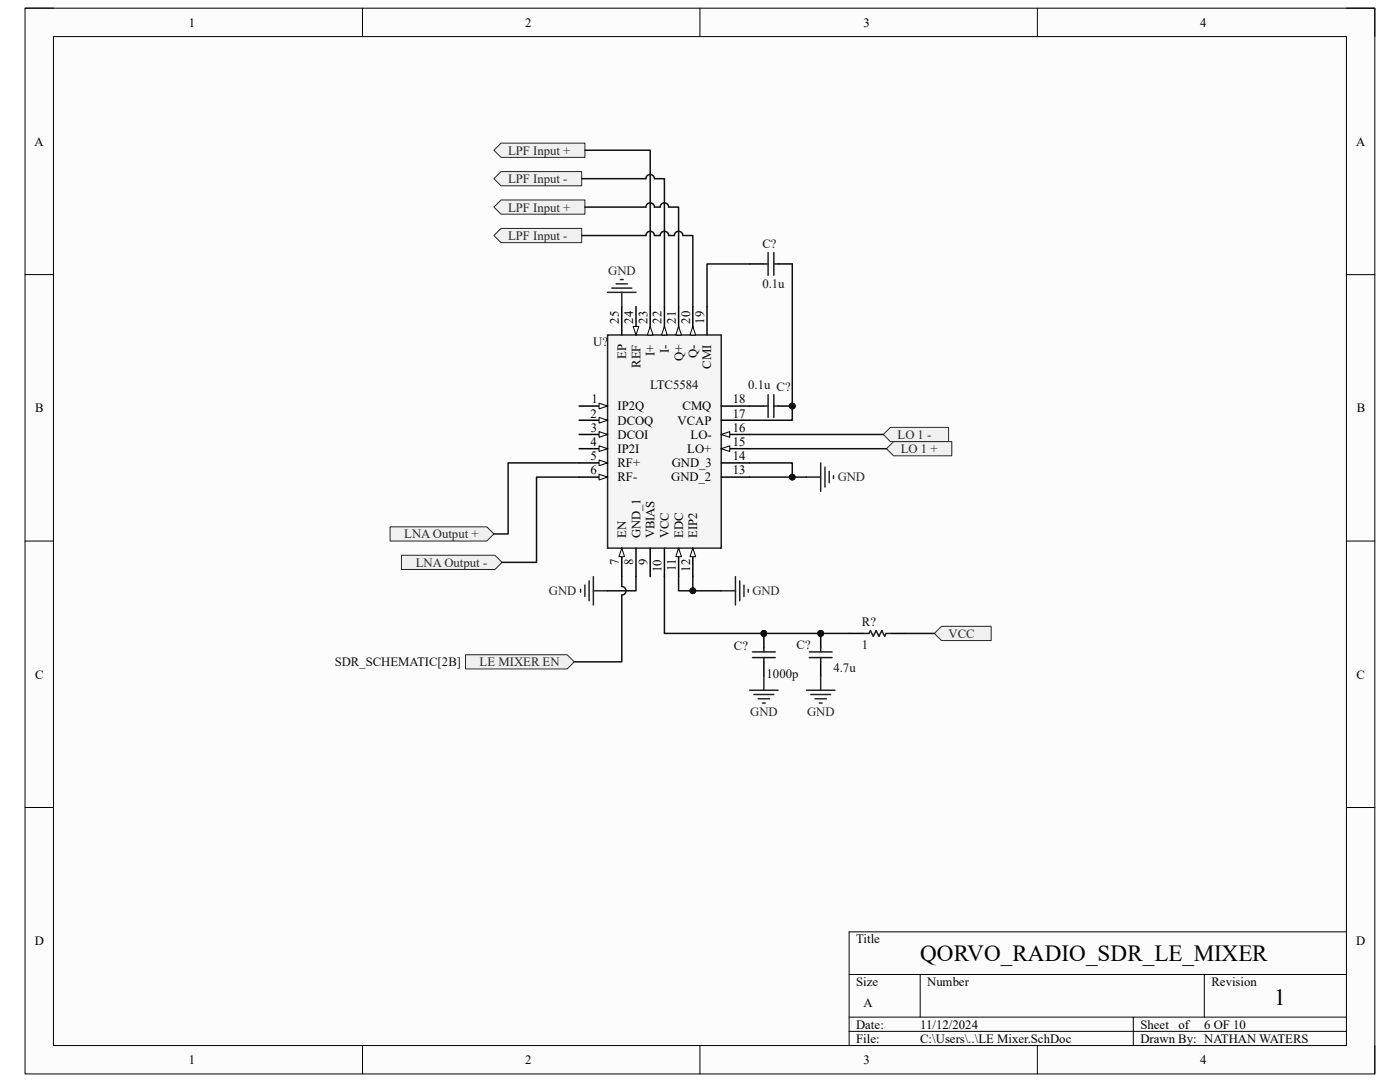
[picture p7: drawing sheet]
<svg xmlns="http://www.w3.org/2000/svg" width="279mm" height="216mm" viewBox="0 0 279 216" stroke-linecap="round" stroke-linejoin="round" font-family="sans-serif">
<path d="M5 1.6h269.4v212.7h-269.4z" fill-rule="evenodd" fill="#fcfcfc"/>
<path d="M5 1.6h269.4v212.7h-269.4z" fill="none" stroke="#000" stroke-width=".2"/>
<path d="M10.7 7.3h258v201.3h-258z" fill-rule="evenodd" fill="#fcfcfc"/>
<g fill="none" stroke="#000" stroke-width=".2">
<path d="M5 1.6h5.7M10.7 7.3h258v201.3h-258zM72.3 1.6v5.7M139.7 1.6v5.7M207 1.6v5.7M268.7 1.6h5.7v5.7M5 54.8h5.7M268.7 54.8h5.7M5 108h5.7M268.7 108h5.7M5 161.1h5.7M268.7 161.1h5.7"/>
<path d="M169.5 194.4h99.2M183.6 194.4v8.6M240.3 194.4v8.6M268.7 185.9h-99.2v22.7M72.3 208.6v5.7M139.7 208.6v5.7M169.5 203h99.2M169.5 205.8h99.2M207 208.6v5.7M226.2 203v5.6M274.4 208.6v5.7"/>
</g>
<path d="M121.3 66.8h22.6v42.6h-22.6z" fill-rule="evenodd" fill="#f5f5f5"/>
<path d="M121.3 66.8h22.6v42.6h-22.6z" fill="none" stroke="#262626" stroke-width=".3"/>
<path d="M115.6 81h5.7" fill="none" stroke="#000" stroke-width=".3"/>
<path d="M119.6 80.5l1.7 .5-1.7 .6z" fill="#fbfbfb"/>
<path d="M119.6 80.5l1.7 .5-1.7 .6z" fill="none" stroke="#000" stroke-width=".2"/>
<path d="M115.6 83.9h5.7" fill="none" stroke="#000" stroke-width=".3"/>
<path d="M119.6 83.3l1.7 .6-1.7 .5z" fill="#fbfbfb"/>
<path d="M119.6 83.3l1.7 .6-1.7 .5z" fill="none" stroke="#000" stroke-width=".2"/>
<path d="M115.6 86.7h5.7" fill="none" stroke="#000" stroke-width=".3"/>
<path d="M119.6 86.1l1.7 .6-1.7 .6z" fill="#fbfbfb"/>
<path d="M119.6 86.1l1.7 .6-1.7 .6z" fill="none" stroke="#000" stroke-width=".2"/>
<path d="M115.6 89.5h5.7" fill="none" stroke="#000" stroke-width=".3"/>
<path d="M119.6 89l1.7 .5-1.7 .6z" fill="#fbfbfb"/>
<path d="M119.6 89l1.7 .5-1.7 .6z" fill="none" stroke="#000" stroke-width=".2"/>
<path d="M115.6 92.4h5.7" fill="none" stroke="#000" stroke-width=".3"/>
<path d="M119.6 91.8l1.7 .6-1.7 .5z" fill="#fbfbfb"/>
<path d="M119.6 91.8l1.7 .6-1.7 .5z" fill="none" stroke="#000" stroke-width=".2"/>
<path d="M115.6 95.2h5.7" fill="none" stroke="#000" stroke-width=".3"/>
<path d="M119.6 94.6l1.7 .6-1.7 .6z" fill="#fbfbfb"/>
<path d="M119.6 94.6l1.7 .6-1.7 .6z" fill="none" stroke="#000" stroke-width=".2"/>
<path d="M124.1 109.4v5.7" fill="none" stroke="#000" stroke-width=".3"/>
<path d="M124.1 109.4l.6 1.7h-1.2z" fill="#fbfbfb"/>
<path d="M124.1 109.4l.6 1.7h-1.2z" fill="none" stroke="#000" stroke-width=".2"/>
<path d="M126.9 109.4v5.7M129.8 109.4v5.7M132.6 109.4v5.7M135.4 109.4v5.7" fill="none" stroke="#000" stroke-width=".3"/>
<path d="M135.4 109.4l.6 1.7h-1.1z" fill="#fbfbfb"/>
<path d="M135.4 109.4l.6 1.7h-1.1z" fill="none" stroke="#000" stroke-width=".2"/>
<path d="M138.3 109.4v5.7" fill="none" stroke="#000" stroke-width=".3"/>
<path d="M138.3 109.4l.5 1.7h-1.1z" fill="#fbfbfb"/>
<path d="M138.3 109.4l.5 1.7h-1.1z" fill="none" stroke="#000" stroke-width=".2"/>
<path d="M143.9 81h5.7M143.9 83.9h5.7M143.9 86.7h5.7" fill="none" stroke="#000" stroke-width=".3"/>
<path d="M143.9 86.7l1.7-.6v1.2z" fill="#fbfbfb"/>
<path d="M143.9 86.7l1.7-.6v1.2z" fill="none" stroke="#000" stroke-width=".2"/>
<path d="M143.9 89.5h5.7" fill="none" stroke="#000" stroke-width=".3"/>
<path d="M143.9 89.5l1.7-.5v1.1z" fill="#fbfbfb"/>
<path d="M143.9 89.5l1.7-.5v1.1z" fill="none" stroke="#000" stroke-width=".2"/>
<path d="M124.1 61.2v5.6M126.9 61.2v5.6M143.9 92.4h5.7M143.9 95.2h5.7" fill="none" stroke="#000" stroke-width=".3"/>
<path d="M126.4 65.1h1.1l-.6 1.7z" fill="#fbfbfb"/>
<path d="M126.4 65.1h1.1l-.6 1.7z" fill="none" stroke="#000" stroke-width=".2"/>
<path d="M129.8 61.2v5.6" fill="none" stroke="#000" stroke-width=".3"/>
<path d="M129.8 65.1l.5 1.7h-1.1z" fill="#fbfbfb"/>
<path d="M129.8 65.1l.5 1.7h-1.1z" fill="none" stroke="#000" stroke-width=".2"/>
<path d="M132.6 61.2v5.6" fill="none" stroke="#000" stroke-width=".3"/>
<path d="M132.6 65.1l.6 1.7h-1.2z" fill="#fbfbfb"/>
<path d="M132.6 65.1l.6 1.7h-1.2z" fill="none" stroke="#000" stroke-width=".2"/>
<path d="M135.4 61.2v5.6" fill="none" stroke="#000" stroke-width=".3"/>
<path d="M135.4 65.1l.6 1.7h-1.1z" fill="#fbfbfb"/>
<path d="M135.4 65.1l.6 1.7h-1.1z" fill="none" stroke="#000" stroke-width=".2"/>
<path d="M138.3 61.2v5.6" fill="none" stroke="#000" stroke-width=".3"/>
<path d="M138.3 65.1l.5 1.7h-1.1z" fill="#fbfbfb"/>
<path d="M138.3 65.1l.5 1.7h-1.1z" fill="none" stroke="#000" stroke-width=".2"/>
<path d="M141.1 61.2v5.6" fill="none" stroke="#000" stroke-width=".3"/>
<path d="M176.3 86.7l1.4-1.4h11.6v2.8h-11.6z" fill-rule="evenodd" fill="#f0f0f0"/>
<path d="M176.3 86.7l1.4-1.4h11.6v2.8h-11.6z" fill="none" stroke="#262626" stroke-width=".2"/>
<path d="M176.9 89.5l1.4-1.4h11.6v2.9h-11.6z" fill-rule="evenodd" fill="#f0f0f0"/>
<path d="M176.9 89.5l1.4-1.4h11.6v2.9h-11.6z" fill="none" stroke="#262626" stroke-width=".2"/>
<path d="M149.6 52.7h2.8M155.3 52.7h2.8" fill="none" stroke="#000" stroke-width=".3"/>
<path d="M152.4 52.7h.9M153.3 50.4v4.5M154.4 50.4v4.5M154.4 52.7h.9" fill="none" stroke="#1c1c1c" stroke-width=".3"/>
<circle cx="158.1" cy="81" r=".57" fill="#0e0e0e"/>
<circle cx="158.1" cy="81" r=".57" fill="none" stroke="#0e0e0e" stroke-width=".2"/>
<path d="M149.6 81h2.8M155.3 81h2.8" fill="none" stroke="#000" stroke-width=".3"/>
<circle cx="158.1" cy="81" r=".57" fill="#0e0e0e"/>
<circle cx="158.1" cy="81" r=".57" fill="none" stroke="#0e0e0e" stroke-width=".2"/>
<path d="M153.3 78.8v4.5M154.4 78.8v4.5M152.4 81h.9M154.4 81h.9M172.3 126.4h1.1l.3-.6 .6 1.2 .5-1.2 .6 1.2 .6-1.2 .6 1.2 .2-.6h1.2" fill="none" stroke="#1c1c1c" stroke-width=".3"/>
<path d="M169.5 126.4h2.8M178 126.4h2.8" fill="none" stroke="#000" stroke-width=".3"/>
<g fill="none" stroke="#262626" stroke-width=".3">
<path d="M161 95.2h2.8M163.8 92.4v5.6M164.6 93.2v4M165.5 94.1v2.2M166.3 94.9v.6M115.9 117.6v.6M116.7 116.8v2.2M117.6 115.9v4M118.4 117.9h2.9M118.4 115.1v5.6M143.9 117.9h2.9M146.8 115.1v5.6"/>
<path d="M147.6 115.9v4M148.5 116.8v2.2M149.3 117.6v.6"/>
</g>
<path d="M77.9 105.1h19.2l1.5 1.4-1.5 1.5h-19.2z" fill-rule="evenodd" fill="#f0f0f0"/>
<path d="M77.9 105.1h19.2l1.5 1.4-1.5 1.5h-19.2z" fill="none" stroke="#262626" stroke-width=".2"/>
<path d="M80.1 110.8h18.7l1.4 1.4-1.4 1.4h-18.7z" fill-rule="evenodd" fill="#f0f0f0"/>
<path d="M80.1 110.8h18.7l1.4 1.4-1.4 1.4h-18.7z" fill="none" stroke="#262626" stroke-width=".2"/>
<path d="M100 28.6h16.7v2.8h-16.7l-1.4-1.4z" fill-rule="evenodd" fill="#f0f0f0"/>
<path d="M100 28.6h16.7v2.8h-16.7l-1.4-1.4z" fill="none" stroke="#262626" stroke-width=".2"/>
<path d="M100 34.2h16.1v2.9h-16.1l-1.4-1.4z" fill-rule="evenodd" fill="#f0f0f0"/>
<path d="M100 34.2h16.1v2.9h-16.1l-1.4-1.4z" fill="none" stroke="#262626" stroke-width=".2"/>
<path d="M98.6 41.3l1.4-1.4h16.7v2.8h-16.7z" fill-rule="evenodd" fill="#f0f0f0"/>
<path d="M98.6 41.3l1.4-1.4h16.7v2.8h-16.7z" fill="none" stroke="#262626" stroke-width=".2"/>
<path d="M100 45.6h16.1v2.8h-16.1l-1.4-1.4z" fill-rule="evenodd" fill="#f0f0f0"/>
<path d="M100 45.6h16.1v2.8h-16.1l-1.4-1.4z" fill="none" stroke="#262626" stroke-width=".2"/>
<path d="M121.3 58.3h5.6M122.1 57.5h4M123 56.6h2.2M123.8 55.8h.6M124.1 58.3v2.9" fill="none" stroke="#262626" stroke-width=".3"/>
<circle cx="163.8" cy="126.4" r=".57" fill="#0e0e0e"/>
<circle cx="163.8" cy="126.4" r=".57" fill="none" stroke="#0e0e0e" stroke-width=".2"/>
<path d="M163.8 126.4v2.8M163.8 132.1v2.8" fill="none" stroke="#000" stroke-width=".3"/>
<circle cx="163.8" cy="126.4" r=".57" fill="#0e0e0e"/>
<circle cx="163.8" cy="126.4" r=".57" fill="none" stroke="#0e0e0e" stroke-width=".2"/>
<path d="M161.5 130.1h4.6M161.5 131.2h4.6M163.8 129.2v.9M163.8 131.2v.9" fill="none" stroke="#1c1c1c" stroke-width=".3"/>
<path d="M161 137.7h5.6M161.8 138.6h4M162.7 139.4h2.2M163.8 134.9v2.8M163.5 140.3h.6" fill="none" stroke="#262626" stroke-width=".3"/>
<circle cx="152.4" cy="126.4" r=".57" fill="#0e0e0e"/>
<circle cx="152.4" cy="126.4" r=".57" fill="none" stroke="#0e0e0e" stroke-width=".2"/>
<path d="M152.4 126.4v2.8M152.4 132.1v2.8" fill="none" stroke="#000" stroke-width=".3"/>
<circle cx="152.4" cy="126.4" r=".57" fill="#0e0e0e"/>
<circle cx="152.4" cy="126.4" r=".57" fill="none" stroke="#0e0e0e" stroke-width=".2"/>
<path d="M150.2 130.1h4.5M150.2 131.2h4.5M152.4 129.2v.9M152.4 131.2v.9" fill="none" stroke="#1c1c1c" stroke-width=".3"/>
<path d="M149.6 137.7h5.7M150.5 138.6h3.9M151.3 139.4h2.3M152.4 134.9v2.8M152.2 140.3h.5" fill="none" stroke="#262626" stroke-width=".3"/>
<path d="M187.9 125h9.9v2.8h-9.9l-1.4-1.4z" fill-rule="evenodd" fill="#f0f0f0"/>
<path d="M187.9 125h9.9v2.8h-9.9l-1.4-1.4z" fill="none" stroke="#262626" stroke-width=".2"/>
<path d="M149.6 52.7h-8.5v8.5M158.1 52.7v31.2h-8.5" fill="none" stroke="#0e0e0e" stroke-width=".3"/>
<circle cx="158.1" cy="81" r=".57" fill="#0e0e0e"/>
<circle cx="158.1" cy="81" r=".57" fill="none" stroke="#0e0e0e" stroke-width=".2"/>
<path d="M132.6 115.1v11.3h36.9" fill="none" stroke="#0e0e0e" stroke-width=".3"/>
<circle cx="152.4" cy="126.4" r=".57" fill="#0e0e0e"/>
<circle cx="152.4" cy="126.4" r=".57" fill="none" stroke="#0e0e0e" stroke-width=".2"/>
<circle cx="163.8" cy="126.4" r=".57" fill="#0e0e0e"/>
<circle cx="163.8" cy="126.4" r=".57" fill="none" stroke="#0e0e0e" stroke-width=".2"/>
<path d="M135.4 115.1v2.8h8.5" fill="none" stroke="#0e0e0e" stroke-width=".3"/>
<circle cx="138.3" cy="117.9" r=".57" fill="#0e0e0e"/>
<circle cx="138.3" cy="117.9" r=".57" fill="none" stroke="#0e0e0e" stroke-width=".2"/>
<path d="M138.3 115.1v2.8" fill="none" stroke="#0e0e0e" stroke-width=".3"/>
<circle cx="138.3" cy="117.9" r=".57" fill="#0e0e0e"/>
<circle cx="138.3" cy="117.9" r=".57" fill="none" stroke="#0e0e0e" stroke-width=".2"/>
<path d="M149.6 92.4h8.5v2.8h2.9M126.9 115.1v2.8h-5.6" fill="none" stroke="#0e0e0e" stroke-width=".3"/>
<circle cx="158.1" cy="95.2" r=".57" fill="#0e0e0e"/>
<circle cx="158.1" cy="95.2" r=".57" fill="none" stroke="#0e0e0e" stroke-width=".2"/>
<path d="M149.6 95.2h8.5" fill="none" stroke="#0e0e0e" stroke-width=".3"/>
<circle cx="158.1" cy="95.2" r=".57" fill="#0e0e0e"/>
<circle cx="158.1" cy="95.2" r=".57" fill="none" stroke="#0e0e0e" stroke-width=".2"/>
<path d="M116.1 35.7h12.8a.85 .85 0 0 1 .9-.9 .85 .85 0 0 1 .8 .9h2v25.5M116.7 30h13.1v31.2M116.1 47h12.8a.85 .85 0 0 1 .9-.9 .85 .85 0 0 1 .8 .9h1.1a.85 .85 0 0 1 .9-.9 .85 .85 0 0 1 .8 .9h1.2a.85 .85 0 0 1 .8-.9 .85 .85 0 0 1 .9 .9h2v14.2M116.7 41.3h12.2a.85 .85 0 0 1 .9-.8 .85 .85 0 0 1 .8 .8h1.1a.85 .85 0 0 1 .9-.8 .85 .85 0 0 1 .8 .8h2v19.9M115.6 95.2h-8.5v17h-6.9M115.6 92.4h-14.2v14.1h-2.8M149.6 86.7h26.7M149.6 89.5h27.3M124.1 115.1v1.9a.85 .85 0 0 1 .8 .9 .85 .85 0 0 1-.8 .8v13.4h-9.5M180.8 126.4h5.7" fill="none" stroke="#0e0e0e" stroke-width=".3"/>
<path d="M92.9 130.6h20.3l1.4 1.5-1.4 1.4h-20.3z" fill-rule="evenodd" fill="#f0f0f0"/>
<path d="M92.9 130.6h20.3l1.4 1.5-1.4 1.4h-20.3z" fill="none" stroke="#262626" stroke-width=".2"/>
<g font-size="4.6">
<text x="183.6" y="191.8">QORVO_RADIO_SDR_LE_MIXER</text>
<text x="254.3" y="200.5">1</text>
</g>
<g font-size="2.5">
<text x="37.7" y="5.3">1</text>
<text x="104.8" y="5.3">2</text>
<text x="172.3" y="5.3">3</text>
<text x="239.5" y="5.3">4</text>
<text x="6.9" y="29.1">A</text>
<text x="270.6" y="29.1">A</text>
<text x="123.5" y="64.6" transform="rotate(-90 123.5 64.6)">25</text>
<text x="126.4" y="64.6" transform="rotate(-90 126.4 64.6)">24</text>
<text x="129.2" y="64.6" transform="rotate(-90 129.2 64.6)">23</text>
<text x="132" y="64.6" transform="rotate(-90 132 64.6)">22</text>
<text x="134.9" y="64.6" transform="rotate(-90 134.9 64.6)">21</text>
<text x="137.7" y="64.6" transform="rotate(-90 137.7 64.6)">20</text>
<text x="140.5" y="64.6" transform="rotate(-90 140.5 64.6)">19</text>
<text x="125" y="71.7" transform="rotate(-90 125 71.7)">EP</text>
<text x="130.6" y="71.1" transform="rotate(-90 130.6 71.1)">I+</text>
<text x="133.5" y="70.4" transform="rotate(-90 133.5 70.4)">I-</text>
<text x="139.2" y="71.4" transform="rotate(-90 139.2 71.4)">Q-</text>
<text x="127.8" y="73.4" transform="rotate(-90 127.8 73.4)">REF</text>
<text x="136.3" y="72.1" transform="rotate(-90 136.3 72.1)">Q+</text>
<text x="141.9" y="73.6" transform="rotate(-90 141.9 73.6)">CMI</text>
<text x="7" y="82.3">B</text>
<text x="117.8" y="83.3">2</text>
<text x="118" y="80.5">1</text>
<text x="123.2" y="81.9">IP2Q</text>
<text x="136.2" y="81.9">CMQ</text>
<text x="146.2" y="80.5">18</text>
<text x="146.2" y="83.3">17</text>
<text x="270.8" y="82.3">B</text>
<text x="117.8" y="89">4</text>
<text x="117.9" y="86.1">3</text>
<text x="123.2" y="84.7">DCOQ</text>
<text x="123.2" y="87.5">DCOI</text>
<text x="135.2" y="84.7">VCAP</text>
<text x="137.8" y="87.5">LO-</text>
<text x="146.2" y="86.1">16</text>
<text x="146.2" y="89">15</text>
<text x="117.8" y="94.7">6</text>
<text x="117.9" y="91.8">5</text>
<text x="123.2" y="90.4">IP2I</text>
<text x="123.2" y="93.2">RF+</text>
<text x="134.1" y="93.2">GND_3</text>
<text x="137.2" y="90.4">LO+</text>
<text x="146.2" y="91.8">14</text>
<text x="146.2" y="94.7">13</text>
<text x="123.2" y="96.1">RF-</text>
<text x="133.9" y="96.1">GND_2</text>
<text x="125" y="107.4" transform="rotate(-90 125 107.4)">EN</text>
<text x="127.8" y="107.4" transform="rotate(-90 127.8 107.4)">GND_1</text>
<text x="130.6" y="107.4" transform="rotate(-90 130.6 107.4)">VBIAS</text>
<text x="133.5" y="107.4" transform="rotate(-90 133.5 107.4)">VCC</text>
<text x="136.3" y="107.4" transform="rotate(-90 136.3 107.4)">EDC</text>
<text x="139.2" y="107.4" transform="rotate(-90 139.2 107.4)">EIP2</text>
<text x="123.5" y="112.8" transform="rotate(-90 123.5 112.8)">7</text>
<text x="126.4" y="112.8" transform="rotate(-90 126.4 112.8)">8</text>
<text x="129.2" y="112.8" transform="rotate(-90 129.2 112.8)">9</text>
<text x="134.9" y="113.9" transform="rotate(-90 134.9 113.9)">11</text>
<text x="132" y="114.1" transform="rotate(-90 132 114.1)">10</text>
<text x="137.7" y="114.1" transform="rotate(-90 137.7 114.1)">12</text>
<text x="7" y="135.4">C</text>
<text x="270.7" y="135.4">C</text>
<text x="6.9" y="188.6">D</text>
<text x="170.9" y="188.2">Title</text>
<text x="270.7" y="188.6">D</text>
<text x="170.9" y="196.7">Size</text>
<text x="185" y="196.7">Number</text>
<text x="241.8" y="196.7">Revision</text>
<text x="172.3" y="201">A</text>
<text x="170.9" y="205.2">Date:</text>
<text x="170.9" y="208.1">File:</text>
<text x="183.6" y="205.2">11/12/2024</text>
<text x="183.7" y="208.1">C:\Users\..\LE Mixer.SchDoc</text>
<text x="227.6" y="205.2">Sheet</text>
<text x="227.6" y="208.1">Drawn By: NATHAN WATERS</text>
<text x="235.2" y="205.2">of</text>
<text x="240.3" y="205.2">6 OF 10</text>
<text x="37.7" y="212.3">1</text>
<text x="104.8" y="212.3">2</text>
<text x="172.3" y="212.3">3</text>
<text x="239.5" y="212.3">4</text>
</g>
<g font-size="2.5" fill="#262626">
<text x="101.4" y="30.9">LPF Input +</text>
<text x="101.4" y="36.5">LPF Input -</text>
<text x="101.4" y="42.2">LPF Input +</text>
<text x="101.4" y="47.9">LPF Input -</text>
<text x="121.4" y="54.9">GND</text>
<text x="179.1" y="87.5">LO 1 -</text>
<text x="179.7" y="90.4">LO 1 +</text>
<text x="167.2" y="96.1">GND</text>
<text x="80.7" y="107.4">LNA Output +</text>
<text x="83" y="113.1">LNA Output -</text>
<text x="109.6" y="118.7">GND</text>
<text x="150.2" y="118.7">GND</text>
<text x="189.3" y="127.3">VCC</text>
<text x="95.7" y="132.9">LE MIXER EN</text>
<text x="149.7" y="142.9">GND</text>
<text x="161.1" y="142.9">GND</text>
</g>
<g font-size="2.5" fill="#0e0e0e">
<text x="152.1" y="49.6">C?</text>
<text x="152.1" y="57.5">0.1u</text>
<text x="118.4" y="69.1">U?</text>
<text x="129.8" y="77.6">LTC5584</text>
<text x="149.3" y="77.6">0.1u C?</text>
<text x="172" y="125">R?</text>
<text x="146.5" y="129.8">C?</text>
<text x="159" y="129.5">C?</text>
<text x="172" y="129.5">1</text>
<text x="66.8" y="132.9">SDR_SCHEMATIC[2B]</text>
<text x="153" y="135.2">1000p</text>
<text x="166.3" y="134.1">4.7u</text>
</g>
</svg>
